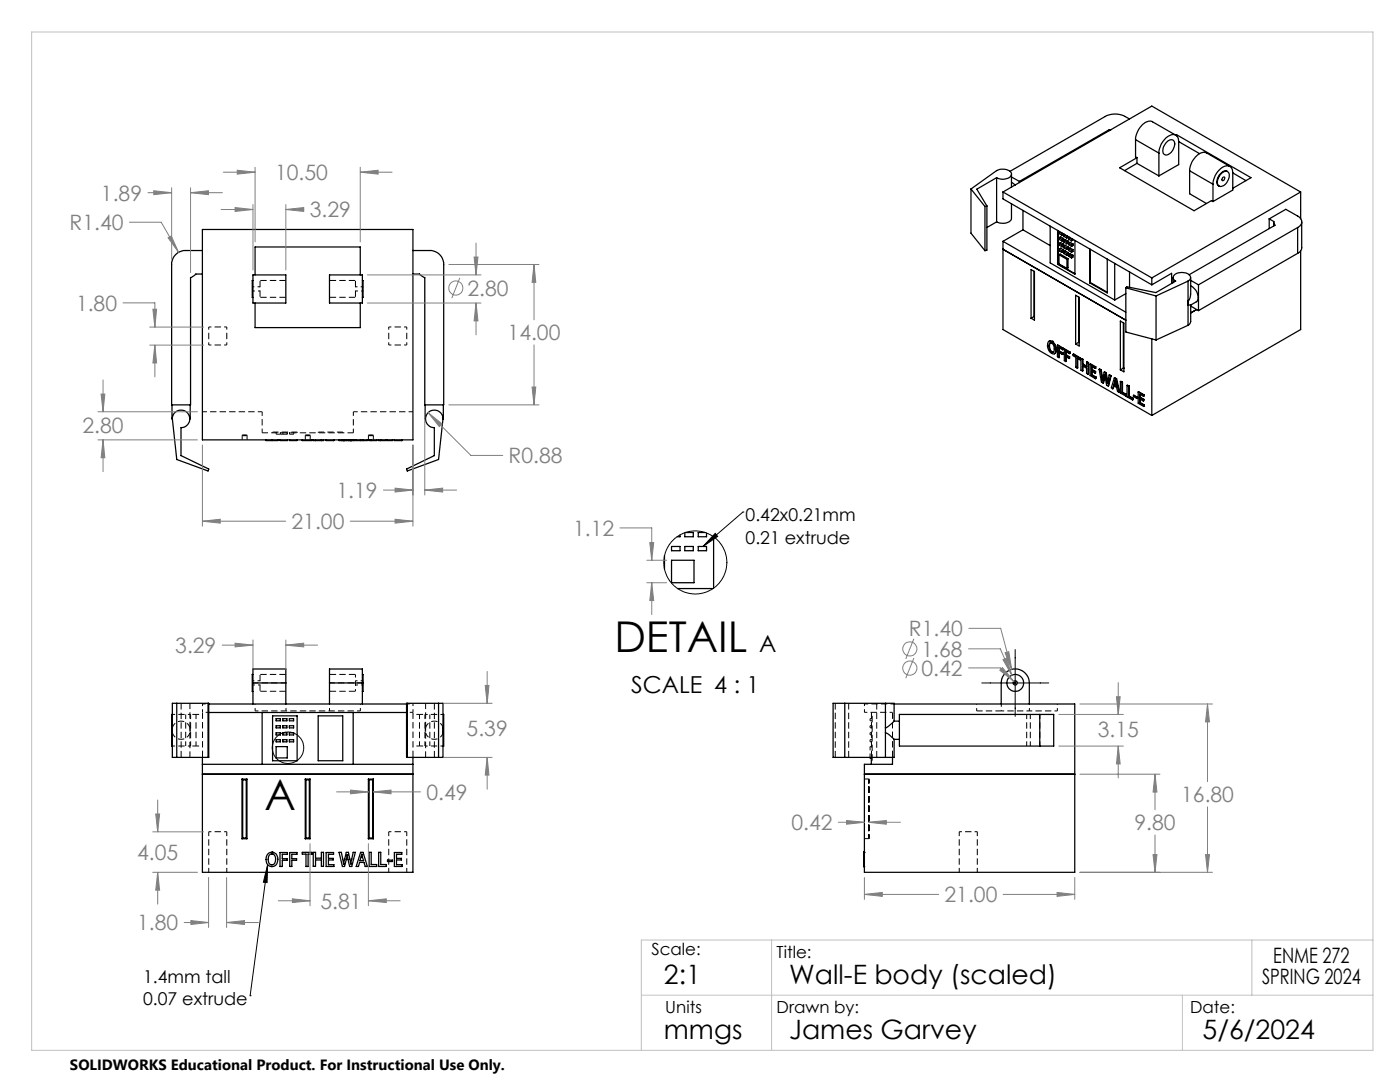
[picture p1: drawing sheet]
<svg xmlns="http://www.w3.org/2000/svg" width="279mm" height="216mm" viewBox="0 0 279 216" stroke-linecap="round" stroke-linejoin="round" font-family="sans-serif">
<g fill="none" stroke="#000" stroke-width=".2" stroke-dasharray="1.3 .6" stroke-dashoffset=".4" stroke-linecap="butt">
<path d="M48.3 86.9v.9M49.3 86.9v.9M52.3 86.4v-4.2M52.3 82.2h-11.9M55.1 86.6h.9M56.4 86.6h.9M57.8 86.6h.8M60.9 86.9v.9M61.9 86.9v.9M70.5 86.4v-4.2M73.5 86.9v.9M74.5 86.9v.9"/>
<path d="M82.4 82.2h-11.9M173.4 155.4v11.9M173.4 155.4h-.9M41.7 166v8.1M45.3 166v8.1M77.6 166v8.1M81.2 166v8.1M173.4 167.3h-.9M173.4 167.3v-11.9M191.4 166v8.1M195 166v8.1"/>
</g>
<g fill="none" stroke="#000" stroke-width=".2" stroke-dasharray="1.3 .6" stroke-dashoffset=".7" stroke-linecap="butt">
<path d="M41.7 68.8v-3.6M41.7 65.2h3.6M45.3 65.2v3.6M45.3 68.8h-3.6M77.6 68.8v-3.6M77.6 65.2h3.6M81.2 65.2v3.6M81.2 68.8h-3.6M34.4 142.6h3.6M34.4 148.9h3.6M50.9 141.9v-1.4M57.1 141.9v-1.4"/>
<path d="M65.8 141.9v-1.4M71.9 141.9v-1.4M88.4 142.6h-3.6M88.4 148.9h-3.6M178.1 142.1h-5.6M194.9 141.9v-1.4M199.8 140.5v1.4M205.4 141.9h5.6M205.4 141.9v-1.4M205.4 141.9h-5.6M211 141.9v-1.4M45.3 166h-3.6"/>
<path d="M81.2 166h-3.6M195 166h-3.6"/>
</g>
<g fill="none" stroke="#000" stroke-width=".2" stroke-dasharray="1.3 .6" stroke-linecap="butt">
<path d="M48.5 86.8l-.2 .1M49.2 86.8l.1 .1M53.5 87.9v-.1M54.3 87.9v-.1M54.4 86.2v.2M55 87.9v-.1M55.1 86.2v.4M56 86.2v.4M56.3 87.9v-.1M56.4 86.2v.4M56.4 86.6h-.4M57.3 86.2v.4"/>
<path d="M57.3 87.9v-.1M57.4 86.6h-.1M57.4 86.6v-.2M57.8 86.2v.4M58.3 87.9v-.1M58.6 86.2v.4M59.2 87.9v-.1M59.3 86.2v.2M61.1 86.8l-.2 .1M61.1 87.9v-.1M61.5 87.9v-.1M61.8 86.8l.1 .1"/>
<path d="M63.5 86.2v.2M65.6 87.9v-.1M66.5 87.9v-.1M68.3 87.9v-.1M68.4 86.2v.2M68.8 87.9v-.1M69.1 87.9v-.1M69.3 87.9v-.1M69.5 87.9v-.1M69.8 87.9v-.1M70.2 87.9v-.1M71.5 87.9v-.1"/>
<path d="M71.8 87.9v-.1M71.9 87.9v-.1M72.1 87.9v-.1M72.2 87.9v-.1M72.4 87.9v-.1M72.6 87.9v-.1M72.9 87.9v-.1M73.5 86.9l.2-.1M74.5 86.9l-.1-.1M79.2 87.9v-.1M80.1 87.9v-.1M36.1 151.1v-10.8"/>
<path d="M40.4 142.1v9M82.4 151.1v-9M86.7 151.1v-10.8M166.7 151.1v-10.8M169.4 151.1v-10.8M173.4 155.4l.1 .2M173.6 147.6v.4M173.6 146.2v.4M173.6 144.8v.4M173.6 143.4v.4M173.6 149h.3M173.9 151.1v-9"/>
<path d="M174.1 142.8h-.2M174.1 151.8v-9M174.1 151.8h-.2M174.1 147.6h-.5M174.1 148h-.5M174.1 146.2h-.5M174.1 146.6h-.5M174.1 144.8h-.5M174.1 145.2h-.5M174.1 143.4h-.5M174.1 143.8h-.5M175 151.1v-10.8"/>
<path d="M178.1 151.1v-9M172.4 171.9h.1M172.4 171.6h.1M172.4 172.5h.1M172.4 172.9h.1M172.4 172.1h.1M172.4 171.7h.1M172.4 171h.1M172.4 170.4h.1M172.4 170.1h.1M172.4 171.4h.1M172.4 172.4h.1"/>
<path d="M172.4 171.5h.1M172.4 170.6h.1M172.4 171.2h.1M172.4 171.3h.1M172.4 172.6h.1M173.5 167.2l-.1 .1"/>
</g>
<path d="M39.1 142.6h1.3M39.1 148.9h1.3M40.4 140.5h1.3M41.7 142.1h-1.3M50.9 141.9h21M81.2 140.5h1.2M82.4 142.1h-1.2M83.7 148.9h-1.3M83.7 142.6h-1.3" fill="none" stroke="#000" stroke-width=".2" stroke-dasharray="1.3 .6" stroke-dashoffset=".6" stroke-linecap="butt"/>
<g fill="none" stroke="#000" stroke-width=".2" stroke-dasharray="1.3 .6" stroke-dashoffset=".8" stroke-linecap="butt">
<path d="M50.4 58.1h1.5M51.9 57.2h-1.5M70.9 58.1h1.6M72.5 57.2h-1.6M50.4 136.7h1.5M51.9 135.8h-1.5M70.9 136.3v-1.7M70.9 137.9v-1.6M70.9 136.7h1.6M72.5 135.8h-1.6M40.4 140.5v1.6M82.4 140.5v1.6"/>
<path d="M172.5 140.5v1.6"/>
</g>
<g fill="none" stroke="#000" stroke-width=".2" stroke-dasharray="1.3 .6" stroke-dashoffset=".5" stroke-linecap="butt">
<path d="M48.3 86.9h1M49.3 86.9h-1M60.9 86.9h1M61.9 86.9h-1M73.5 86.9h1M74.5 86.9h-1M37.9 145.2v1M39.1 142.6h-1.1M39.1 148.9h-1.1M83.7 148.9h1.1M83.7 142.6h1.1M84.9 145.2v1"/>
<path d="M172.5 140.5h6M173.6 151.1v-2.1M173.5 167.2v-11.6"/>
</g>
<path d="M50.5 136.3h6.6M72.3 136.3h-6.5M34.4 145.2a1.82 1.82 0 0 1 1.7-1.3 1.82 1.82 0 0 1 1.8 1.3M37.9 146.2a1.82 1.82 0 0 1-1.8 1.3 1.82 1.82 0 0 1-1.7-1.3M84.9 145.2a1.82 1.82 0 0 1 1.8-1.3 1.82 1.82 0 0 1 1.7 1.3M88.4 146.2a1.82 1.82 0 0 1-1.7 1.3 1.82 1.82 0 0 1-1.8-1.3" fill="none" stroke="#000" stroke-width=".2" stroke-dasharray="1.3 .6" stroke-dashoffset=".2" stroke-linecap="butt"/>
<path d="M49.2 86.8h-.7M61.8 86.8h-.7M74.4 86.8h-.7M37.1 142.6v6.3M38 142.6v6.3M39.1 142.6v6.3M83.7 142.6v6.3M84.8 142.6v6.3M85.8 142.6v6.3M204.9 142.6v6.3M205.6 142.6v6.3M207.5 142.6v6.3" fill="none" stroke="#000" stroke-width=".2" stroke-dasharray="1.3 .6" stroke-dashoffset=".3" stroke-linecap="butt"/>
<path d="M51.9 56v3.3M51.9 59.3h5.2M57.1 56h-5.2M65.8 59.3h5.1M70.9 59.3v-3.3M70.9 56h-5.1M51.9 134.6v3.3M51.9 137.9h5.2M57.1 134.6h-5.2M65.8 137.9h5.1M70.9 134.6h-5.1" fill="none" stroke="#000" stroke-width=".2" stroke-dasharray="1.3 .6" stroke-dashoffset="-.1" stroke-linecap="butt"/>
<path d="M59.3 86.2h-4.9M68.4 86.2h-4.9M70.5 86.4h-18.2M37.9 145.2v-4.9M37.9 151.1v-4.9M84.9 146.2v4.9M84.9 140.3v4.9M194.9 141.9h4.9" fill="none" stroke="#000" stroke-width=".2" stroke-dasharray="1.3 .6" stroke-dashoffset=".1" stroke-linecap="butt"/>
<g fill="none" stroke="#000" stroke-width=".25">
<path d="M193.8 37.7l2.8 3.5M193.8 37.7v8.8l2.8 3.5M198.9 35.5a2.3 2.3 0 0 0 3-.6 1.4 1.4 0 0 0-1.9-1.1l-1.1 .2-5.1 3.7M198.9 35.5l-4 2.2 2.1 3.4M198.9 35.5v8.8M200.2 38.3v1.4l29.7 17.1M200.2 38.3l29.7 17.2M200.2 38.3l29.7-17.1 29.7 17.1M201.9 36.4l.7 .5M201.9 34.7v2.7M201.9 35.3l1.5 .9M203.4 36.2v.2"/>
<path d="M221.4 25.9h.3M221.4 25.9l-18 10.3M221.4 25.9v.2M225.4 23.7a4.5 4.5 0 0 0-4.8-.5l-19 11M226.6 27.9v3.4l.3 .2M226.6 27.9l4.7 2.7M226.9 31.5v1.1M226.9 31.5l-3.5 2 14.9 8.6 3.5-2.1 .3 .2M226.9 32.6l-2.5 1.4M226.9 32.6l4.4 2.5M231.3 30.6v4.5M232.9 28.3a.86 .86 0 0 1 1.3-.3 .86 .86 0 0 1 .2 1.2 1.76 1.76 0 0 1-2 1.6 1.9 1.9 0 0 1 .5-2.5z"/>
<path d="M234.8 26.9l-.1 .1-4.7-2.7a2.14 2.14 0 0 0-2.5 1.1l-.7 1.4-.2 1.1M234.8 26.9l14.9 8.6-3.7 2.1M234.8 26.9v.2M235.2 28.3a1.19 1.19 0 0 0-.5-1.3 1.19 1.19 0 0 0-1.4 .1 4.3 4.3 0 0 0-2 3.5M235.2 28.3v4.5l-3.9 2.3M235.2 28.3l4.2 2.4M237.4 34.1l4.7 2.7M237.4 34.1v4.6l3.4 1.9M242.1 36.8v3.4M243.6 34.7a.96 .96 0 0 1 1.7-.2 2.14 2.14 0 0 1-1.9 2.7 1.47 1.47 0 0 1 0-2.2zM244 35.4l.3-.1a.4 .4 0 0 1 0 .5 .4 .4 0 0 1-.4 .2zM245 34.2a1.07 1.07 0 0 0-1.5 .5 1.76 1.76 0 0 0-.3 2.4h.1"/>
<path d="M245.4 33.2l-4.6-2.7a2.11 2.11 0 0 0-2.5 1.1l-.7 1.4-.2 1.1M246 34.5a1.28 1.28 0 0 0-.7-1.4 1.28 1.28 0 0 0-1.5 .4 4.3 4.3 0 0 0-1.7 3.3M246 34.5v3.4l-3.9 2.3M246 34.5l2.7 1.6M259.6 38.3v5.3M259.6 38.3l-29.7 17.2M40.4 50h-3.4a2.75 2.75 0 0 0-2.7 2.8v28h3.7v-25.4l1.1-.7h1.3M40.4 45.8h42v42h-42zM50.5 54.9h6.5v5.6h-6.5zM50.5 56h-.2v3.3h.2M50.9 54.9v-5.6h21v5.6M65.8 54.9h6.5v5.6h-6.5z"/>
<path d="M72.3 56h.2v3.3h-.2M82.4 50h3.4a2.75 2.75 0 0 1 2.7 2.8v28h-3.7v-25.4l-1.1-.7h-1.3M196.6 41.2v8.8M197 41.1l-.4 .1M197 41.1v8.8l-.4 .1M198.9 44.3l-1.9 1.1M200.2 48.2v17.6l29.7 17.1M200.2 49.7l24.5 14.2M200.2 48.2l24.5 14.1M201.9 40.7v2.9a1.97 1.97 0 0 1-2.8 .8l-.2-.1M204.2 45.9l-4 2.3M204.2 45.9l5.4 3.1"/>
<path d="M204.2 42v3.9M205.8 53.8l.6 .4v9.7l-.6-.4zM206.4 54.1v9M209.6 45.1v7.4l12.9 7.4M211.1 46v6.7M211.2 52.7l3.3 1.9M211.2 46v6.7M211.2 52.7h-.1M211.3 46.3v.3l.6 .4M211.3 47.4v.4l.6 .3M211.3 48.5v.4l.6 .3M211.3 49.7v.4l.6 .3"/>
<path d="M211.3 50.8v1.9l1.6 .9M211.3 47.4l.4-.2 .6 .4M211.3 48.5l.4-.1 .6 .3M211.3 49.7l.4-.2 .6 .4M211.3 46.3l.6 .3M211.3 47.4l.6 .4M211.3 48.5l.6 .4M211.3 49.7l.6 .4M211.3 50.8l1.6 1M211.3 50.8l.3-.1 1.5 .9M211.5 46.2l-.2 .1M211.9 46.6v.4"/>
<path d="M211.9 47.8v.3M211.9 48.9v.3M211.9 50.1v.3M212.1 46.6h-.2M212.3 46.7l-.4 .3M212.3 47.6v.3l-.4 .2M212.3 48.7v.4l-.4 .1M212.3 49.9v.3l-.4 .2M212.3 47.6l-.4 .2M212.3 48.7l-.4 .2M212.3 49.9l-.4 .2M212.3 47.9l.3-.1 .6 .3"/>
<path d="M212.3 49.1l.3-.2 .6 .4M212.3 50.2l.3-.1 .6 .3M212.3 46.8l.6 .4M212.3 46.8v.4l.6 .3M212.3 47.9v.4l.6 .3M212.3 49.1v.4l.6 .3M212.3 50.2v.4l.6 .3M212.3 47.9l.6 .4M212.3 49.1l.6 .4M212.3 50.2l.6 .4M212.4 46.7l-.1 .1M212.9 47.2v.3"/>
<path d="M212.9 48.3v.3M212.9 49.5v.3M212.9 50.6v.3M212.9 51.8v1.8M213 47.1l-.1 .1M213.1 51.6l-.2 .2M213.1 51.6v1.8l-.2 .2M213.2 47.2l-.3 .3M213.2 48.1v.4l-.3 .1M213.2 49.3v.3l-.3 .2M213.2 50.4v.4l-.3 .1M213.2 48.1l-.3 .2"/>
<path d="M213.2 50.4l-.3 .2M213.2 49.3l-.3 .2M213.3 48.5l.2-.2 .6 .4M213.3 49.6l.2-.1 .6 .3M213.3 50.8l.2-.2 .6 .3M213.3 47.3l.6 .4M213.3 47.3v.4l.6 .3M213.3 48.5v.3l.6 .4M213.3 49.6v.4l.6 .3M213.3 50.8v.3l.6 .4M213.3 48.5l.6 .3M213.3 49.6l.6 .4"/>
<path d="M213.3 50.8l.6 .3M213.4 47.3h-.1M213.9 47.7v.3M213.9 48.8v.4M213.9 50v.3M213.9 51.1v.4M213.9 47.6v.1M214.1 47.8l-.2 .2M214.1 48.7v.3l-.2 .2M214.1 49.8v.4l-.2 .1M214.1 50.9v.4l-.2 .2M214.1 48.7l-.2 .1"/>
<path d="M214.1 49.8l-.2 .2M214.1 50.9l-.2 .2M214.5 48v6.7l-3.4-2M214.7 58.9l.7 .4v9.7l-.7-.3zM215.3 59.3v9M217.5 49.7v6.7M217.6 49.7v6.7M217.6 56.4l3.4 1.9M217.6 56.4h-.1M221 51.7v6.8l-3.5-2.1M222.5 52.6v7.3M224.7 57.4v8.9l6 1.5"/>
<path d="M224.7 57.4l6 1.7M224.7 58.6l-2.2 1.3M225.4 54.3v3M229.9 55.5v1.3M230.7 59.1v8.7M233.8 56.6v-2.1l-3.9 2.3M234.1 55.4v1M237.1 56.1a.83 .83 0 0 0 .5-.9 .83 .83 0 0 0-.8-.7 2.17 2.17 0 0 0-2.7 .7l.1 .4 .4 .5-3.9 2.3-5.8-1.2-.2 .2M237.1 56.1l-6.4 3M237.1 56.1v8.8M237.6 57a2.42 2.42 0 0 1 1.3 3l-1.4 .9a.29 .29 0 0 1-.4-.1 .29 .29 0 0 1 0-.4v-.3l.4-.8 .1-.6M237.6 55.4v3.3"/>
<path d="M237.6 56l1.6 .8M239.2 56.8v5.2M253.3 43.7l3.3-1.9 2.4 1.3a1.21 1.21 0 0 1 .8 1.2 1.21 1.21 0 0 1-.8 1.1M253.3 43.7l.9 .5 .3 .7-17.2 9.9M253.3 43.7v1.9M254.2 44.3v.8M259 45.4l-19.8 11.4M259 45.4v5.2M259 50.6l-19.8 11.4M259.6 50.1v15.7l-29.7 17.1M259.8 44.3v5.2l-.3 .7-.5 .4M50.9 60.5v4.9h21v-4.9"/>
<path d="M206.4 63.1l-.6 .4M206.4 63.1v.1M206.4 63.1h.1M209.3 69.1l.3 .8 .3 .4M209.4 68.1h.6M209.4 69l.2 .8 .4 .4M209.4 68.1h-.1M209.4 69l-.1 .1M209.6 68.4l-.2 .6M209.9 68.5a1.26 1.26 0 0 1 .2 1.8h-.2M209.9 68.5h.1M209.9 68.5l-.3-.1-.2 .1-.1 .6"/>
<path d="M209.9 68.2a1.83 1.83 0 0 1 .8 1.6M209.9 68.2l-.5-.1a1.62 1.62 0 0 0 1 2.5l.2-.1 .1-.7M209.9 68.2h.1M210 70.2h.3M210 70.2l-.1 .1M210 68.1a1.96 1.96 0 0 1 .8 1.6M210 68.1h.1M210 68.1l-.1 .1M210.6 70.5l-.2 .1M210.8 69.7l-.3 .8M210.8 69.7l-.1 .1M211 68.9l1.2 .6"/>
<path d="M211 68.9v2.3l.3 .2M211 68.9l1.1 .6M211.3 70.1l.7 .4M211.4 69.4v.6M211.4 70.4l-.1 1M211.4 70l.7 .4M211.4 70l-.1 .1M212 70.7l-.7-.4v1.1M212 70.5v.2M212.1 69.5v.3M212.1 69.8l-.8-.4v.7M212.1 70.4l-.1 .3"/>
<path d="M212.1 70.4l-.1 .1M212.2 69.5l-.1 .3M212.2 69.5h-.1M212.4 69.7l1.1 .5M212.4 69.7v2.3l.3 .1M212.4 69.7l1 .6M212.7 70.9l.7 .4M212.8 70.2v.6M212.8 71.2l-.1 .9M212.8 70.8l.7 .4M212.8 70.8l-.1 .1M213.4 71.5l-.7-.4v1"/>
<path d="M213.4 71.3v.2M213.4 70.3v.3M213.4 70.6l-.7-.5v.8M213.5 71.2l-.1 .3M213.5 71.2l-.1 .1M213.5 70.2l-.1 .4M213.5 70.2l-.1 .1M214.2 70.7l.1-.1 1.3 .8M214.2 70.7v.3l.5 .3v2l.3 .1M214.2 70.7l1.3 .8M215.1 71.5v1.9h-.1M215.3 68.3l-.6 .4"/>
<path d="M215.3 68.3l.1 .1M215.4 68.2l-.1 .1M215.5 71.8l-.5-.3v1.9M215.5 71.5v.3M215.6 71.4l-.1 .4M215.6 71.4l-.1 .1M215.7 71.6l.4 .1M215.7 71.6l.3 .2M215.7 71.6v2.3l.3 .1M216 74v-1l.9 .5v1l.3 .2M216 71.8v.9M216.1 72.6l.8 .5"/>
<path d="M216.1 71.7v.9M216.1 73.1l-.1 .9M216.1 72.6l-.1 .1M216.1 71.7l-.1 .1M216.9 72.2l.3 .2M216.9 72.2v1l-.9-.5M217.2 72.4v2.3M217.2 72.4h.1M217.6 72.7l1.1 .5M217.6 72.7l1 .6M217.6 72.7v2.2l1 .7M217.8 73.8l.7 .4"/>
<path d="M217.8 74.8l.8 .5M217.9 74.8l.8 .4M217.9 73.2v.5M217.9 74.1v.7M217.9 73.7l.8 .4M217.9 73.7l-.1 .1M217.9 74.8h-.1M218.5 74.4l-.7-.4v.8M218.5 74.2v.2M218.6 73.3v.2M218.6 73.5l-.8-.4v.7M218.6 75.3v.3"/>
<path d="M218.7 74.1l-.2 .3M218.7 74.1l-.2 .1M218.7 73.2l-.1 .3M218.7 73.2l-.1 .1M218.7 75.2l-.1 .4M218.7 75.2l-.1 .1M219.4 73.7l.4 .1M219.4 73.7l.3 .2M219.4 73.7l.4 2.5 .3 .2M219.7 73.9l.2 1.2M219.8 73.8l.2 1.2M219.8 73.8l-.1 .1"/>
<path d="M219.9 75.1l.1 .9M220 75l.1 .6M220 75l-.1 .1M220 76h.1M220.4 74.3l-.4 1.7M220.4 74.3l.4 .1M220.4 75.5l-.3 .9M220.4 74.3l.3 .1M220.5 75.4l-.4 1M220.5 75.4l-.1 .1M220.5 74.8l.3 2 .4 .2M220.5 74.8h.1"/>
<path d="M220.5 74.8l-.1 .7M220.6 75.1l-.1 .3M220.7 74.4l.2 1.2M220.8 74.4l.2 1.2M220.8 74.4h-.1M220.9 75.6l.1 .9M221 75.6l.1 .6M221 75.6h-.1M221 76.5h.1M221.4 74.8l-.4 1.7M221.4 74.8l.4 .2M221.4 74.8l.3 .2"/>
<path d="M221.7 75l-.5 2M221.8 75l-.6 2M221.8 75h-.1M222.1 77.6l.2-.6 .5 .3 .2 .8 .3 .2M222.3 77l-.2 .6M222.4 75.4l.4 .2M222.4 75.4l-.6 2 .3 .2M222.4 75.4l.3 .2M222.4 76.7l.4 .2M222.4 76.7h-.1M222.5 76.2l-.2 .5M222.6 75.8l.2 1.2-.5-.3"/>
<path d="M222.6 75.8h.1M222.6 75.8l-.1 .4M222.6 76.2l-.2 .5M222.6 76.2h-.1M222.6 76v.2M222.7 75.6l.6 2.7M222.8 75.6l.6 2.6-.1 .1M222.8 75.6h-.1M223.6 64.1l.7 .4v9.7l-.7-.4zM223.6 76.1v2.3l1.1 .6M223.6 76.1l.4 .2M223.6 76.1l.3 .2"/>
<path d="M223.9 76.3v2M223.9 78.3l.8 .4M224 78.2l.8 .5M224 76.3v1.9M224 76.3h-.1M224 78.2l-.1 .1M224.2 73.4l-.6 .4M224.2 64.4v9M224.2 73.4l.1 .1M224.3 73.4h-.1M224.7 78.7v.3M224.8 78.7l-.1 .3"/>
<path d="M224.8 78.7h-.1M224.9 76.9l.5 .1M224.9 76.9v2.3l1.1 .6M224.9 76.9l.3 .2M225.2 77.1v2M225.2 79.1l.8 .4M225.4 79l.7 .4M225.4 77v2M225.4 77l-.2 .1M225.4 79l-.2 .1M226 79.5v.3M226.1 79.4l-.1 .4"/>
<path d="M226.1 79.4l-.1 .1M226.2 78.9l.8 .4M226.2 78.9l.7 .4M226.2 78.9v.2l.7 .4M226.9 79.3v.2M227 79.3l-.1 .2M227 79.3h-.1M227.2 78.2l1.1 .6M227.2 78.2v2.3l1 .6M227.2 78.2l1 .6M227.5 79.3l.7 .4M227.6 78.7v.6"/>
<path d="M227.6 79.7v.6M227.6 79.3l.7 .4M227.6 79.3h-.1M228.2 79.7v.3M228.2 78.8v.3M228.2 79.1l-.7-.4v.6M228.3 79.7l-.1 .3M228.3 79.7h-.1M228.3 78.8l-.1 .3M228.3 78.8h-.1M229.9 67.6v15.3M237.1 64.9l-6.4 2.9"/>
<path d="M237.6 60.9v3.3l-.1 .4-.4 .3M237.6 61.1l1.6 .9M238.8 61.8l-1.2 .6M34.3 80.8l.1 2.8M34.8 82.4a1.75 1.75 0 0 1 2.9 .5 1.75 1.75 0 0 1-1.6 2.4v5.6l5.6 2.7-.2 .4-6.2-2.3-.9-8.1v-.3zM38 80.8l-.1 2.8M53.1 87.8v.1h1.2M54.3 87.8v.1M55.5 87.8v.1h-1.2M55.9 87.8v.1h1.5v-.1M57.8 87.8v.1h1.5v-.1M60.3 87.8v.1h2v-.1"/>
<path d="M62.5 87.8v.1h2.1v-.1M63 87.8v.1M64.1 87.8v.1M65.1 87.8v.1h1.5v-.1M66.6 87.8v.1M67.7 87.8v.1h.7M68.1 87.8v.1M68.4 87.9h.2M68.4 87.8v.1M68.6 87.9h.2M68.6 87.9h.1M68.6 87.8v.1"/>
<path d="M68.8 87.9h1M68.8 87.8v.1M69.1 87.8v.1M69.5 87.8v.1M69.8 87.9h.2M69.8 87.8v.1M70 87.9h.2M70 87.9h.1M70 87.8v.1M70.2 87.8v.1M70.5 87.8v.1M70.9 87.8v.1h-.7"/>
<path d="M71.1 87.8v.1h2.2v-.1M72 87.8v.1M72.5 87.8v.1M73.7 87.8v.1h1.5v-.1M74.1 87.8v.1M75.6 87.8v.1h1.5v-.1M76 87.8v.1M77.3 87.8v.1h1v-.1M78.7 87.8v.1h1.6v-.1M80.2 87.8v.1M84.8 80.8l.1 2.8M85.4 82.3a1.74 1.74 0 0 1 1.9-.3 1.74 1.74 0 0 1 1.1 1.6l-.9 8.1-6.2 2.3-.2-.4 5.6-2.7v-5.6a1.76 1.76 0 0 1-1.6-1.1 1.76 1.76 0 0 1 .3-1.9z"/>
<path d="M88.5 80.8l-.1 2.8M227.5 80.4l.7 .4M227.6 80.3l.8 .5M227.6 80.3l-.1 .1M228.2 80l-.7-.4v.8M228.2 80.8v.3M228.4 80.8l-.2 .3M228.4 80.8h-.2M132.6 110.9v2.7M134 109h1.7v.9h-1.7zM134 111.8h4.5v4.5h-4.5zM135.3 117.4h7"/>
<path d="M135.7 106.8v.3h-.6M136.7 109h1.7v.9h-1.7zM136.8 106.3h1.6v.8h-1.7v-.8M139.3 109h1.7v.9h-1.7zM140.7 106.3h-1.4v.8h1.7v-.7M142.4 107.1v10.2M50.5 136.3v-2.8h6.5v2.8M50.5 134.6h-.2v3.4h.2M50.5 136.3h6.5M50.5 136.3v4.2M57 136.3v4.2M65.8 136.3v-2.8h6.5v2.8"/>
<path d="M65.8 136.3h6.5M65.8 136.3v4.2M72.3 134.6h.2v3.4h-.2M72.3 136.3v4.2M34.4 145.2v1M34.4 140.3h7.3v10.8h-7.3zM34.4 142.6h-.1v6.3h.1M35.3 140.3v10.8M40.4 151.1v23h42v-23M40.4 154.5h42M40.4 152.5h42M41.5 140.3v10.8"/>
<path d="M41.7 140.5h39.4M41.7 142.2h39.4M48.3 155.5l.1 .1M48.3 155.5v11.9M48.3 155.5h1M48.4 155.6h.7M48.4 155.6v11.6M49.1 155.6v11.6M49.3 155.5l-.2 .1M49.3 155.5v11.9M52.3 142.2v10.3M54.4 142.8h4.9v9h-4.9z"/>
<path d="M55.1 146.2h.9v.4h-.9zM55.1 143.4h.9v.4h-.9zM55.1 144.8h.9v.4h-.9zM55.1 147.6h.9v.4h-.9zM55.1 149h2.2v2.2h-2.2zM56.4 143.4h.9v.4h-.9zM56.4 144.8h.9v.4h-.9zM56.4 146.2h.9v.4h-.9zM56.4 147.6h.9v.4h-.9zM57.7 143.4h.9v.4h-.9zM57.7 144.8h.9v.4h-.9zM57.7 146.2h.9v.4h-.9z"/>
<path d="M57.7 147.6h.9v.4h-.9zM60.9 155.5l.2 .1M60.9 155.5h1M60.9 155.5v11.9M61.1 155.6v11.6M61.1 155.6h.6M61.7 155.6v11.6M61.9 155.5l-.2 .1M61.9 155.5v11.9M63.5 142.8h4.9v9h-4.9zM70.5 142.2v10.3M73.5 155.5l.2 .1"/>
<path d="M73.5 155.5h1M73.5 155.5v11.9M73.7 155.6v11.6M73.7 155.6h.7M74.4 155.6v11.6M74.5 155.5l-.1 .1M74.5 155.5v11.9M81.1 140.3h7.3v10.8h-7.3zM81.3 140.3v10.8M87.5 140.3v10.8M88.4 145.2v1M88.4 142.6h.1v6.3h-.1"/>
<path d="M168.6 140.3v10.8M172.5 154.5h42M173.6 151.1l.3 .1M173.9 151.1v1.4M176.7 146.2l.7 .4 1 .9M176.7 145.2v1M176.7 140.3h1.7v3.6M176.7 140.3h-10.4v10.8h10.4M176.7 140.3v4.9M176.7 146.2v4.9M178.4 143.9l-1.2 1.1-.5 .2M178.4 147.5v3.6h-1.7"/>
<path d="M178.4 140.5h36.1v33.6h-42v-21.6h5.6v-1.4M178.4 143.9h1.1M178.4 147.5h1.1M199.8 140.5v-4.2a2.8 2.8 0 0 1 2.8-2.8 2.8 2.8 0 0 1 2.8 2.8v4.2M207.5 142.6h2.8v6.3h-2.8M207.5 142.6h-28v6.3h28M207.5 142.6v6.3M48.3 167.4h1M48.4 167.2l-.1 .2M48.4 167.2h.7M49.1 167.2l.2 .2M53.6 170.3a1.26 1.26 0 0 1 1.5 .1 1.26 1.26 0 0 1 .3 1.5 1.17 1.17 0 0 1-1.4 1 1.17 1.17 0 0 1-.9-1.4v-.5z"/>
<path d="M53.8 170.6l.1-.1a.71 .71 0 0 1 .7 0 .71 .71 0 0 1 .4 .6v.4a.78 .78 0 0 1-.3 .9 .78 .78 0 0 1-.9 0l-.3-.9zM54.3 170.4h.1M54.3 170h.1M55.9 170.1h1.5v.4h-1.1v.8h1v.4h-1v1.2h-.4zM57.8 170.1h1.5v.4h-1.1v.8h1v.4h-1v1.2h-.4zM60.3 170.1h2v.3h-.8v2.5h-.4v-2.5h-.8zM60.9 167.4h1M61.1 167.2l-.2 .2M61.1 167.2h.6M61.7 167.2l.2 .2M62.5 170.1h.5v1.1h1.1v-1.1h.5v2.8h-.5v-1.3h-1.1v1.3h-.5zM65.1 170.1h1.5v.4h-1.1v.8h1v.3h-1v.9h1.1v.4h-1.5z"/>
<path d="M68.6 172.4h.1M69.3 170.6l.5 2.3h.4l.7-2.8h-.4l-.5 2.3M69.3 170.6h.1M69.3 170.6l-.5 2.3h-.5l-.6-2.8h.4l.5 2.3M70 172.4l-.5-2.3h-.4l-.5 2.3M70 172.4h.1M72 170.1h.5l.8 2.8h-.4l-.3-.8h-.8l-.3 .8h-.4zM72.2 170.5h.1M72.2 170.5l.4 1.2h-.8zM73.5 167.4h1M73.7 167.2l-.2 .2M73.7 170.1h.4v2.4h1.1v.4h-1.5z"/>
<path d="M73.7 167.2h.7M74.4 167.2l.1 .2M75.6 170.1h.4v2.4h1.1v.4h-1.5zM77.3 171.6h1v.3h-1zM78.7 170.1h1.5v.4h-1.1v.8h1v.3h-1v.9h1.2v.4h-1.6zM172.4 172.9h.1M172.4 170.1h.1M172.4 170h.1M172.4 170.5h.1M172.4 171.6h.1M172.4 171.3h.1M172.4 172.5h.1"/>
<path d="M172.4 170.1v2.8"/>
<circle cx="202.6" cy="136.3" r=".41"/>
<circle cx="202.6" cy="136.3" r="1.68"/>
</g>
<g fill="none" stroke="#000" stroke-width=".2">
<path d="M142.7 106.4l.5 .6-2.9 2zM148.3 102.2h.1M148.3 102.2l-8 6.8M195.9 136.3h13.4M202.6 129.6v13.3M53.4 172.5l-.1 3.6-.7-.1zM53.4 172.5l-3.5 26.2M49.9 198.7h.1"/>
<circle cx="138.8" cy="112.2" r="6.3"/>
<circle cx="57.5" cy="149.2" r="3.1"/>
</g>
<g fill="none" stroke="#808080" stroke-width=".2">
<path d="M29.5 38.5h4.8M30.7 38.1l3.6 .4-3.6 .3zM34.3 37.5v14.3M38 37.5v16.9M38 38.5h6.4M38 38.5l3.6-.4v.7zM44.6 34.4h6.3M47.3 34l3.6 .4-3.6 .3zM50.9 33.4v14.9M71.9 34.4l3.6-.4v.7zM71.9 33.4v14.9M71.9 34.4h6.3"/>
<path d="M25.8 44.3h6.4l3.4 6M33.5 47.4l.7-.3 1.4 3.2zM44.1 41.8h6.4M46.9 41.4l3.6 .4-3.6 .4zM50.5 40.8v13.1M57 41.8l3.6-.4v.8zM57 40.8v13.1M57 41.8h3.6M73.3 54.9h22.7M89.6 52.8h18M91.8 55.5l-1.6 4M94.6 51.3h.8l-.4 3.6z"/>
<path d="M95 48.5v6.4M106.6 52.8l.3 3.5h-.7zM106.6 52.8v11M20.2 78.6h.7l-.3 3.6zM20.6 75.8v6.4M24.6 60.4h6.3v4.9M29.9 65.3h10.7M29.9 68.9h10.7M30.5 61.7h.8l-.4 3.6zM30.9 68.9v6.3M30.9 68.9l.4 3.5h-.8zM73.3 60.5h22.7"/>
<path d="M95 60.5l.4 3.5h-.8zM95 60.5v6.3M106.2 77.2h.7l-.3 3.6zM106.6 68.8v12M19.5 82.2h19.9M19.5 87.8h19.9M20.6 87.8v6.3M20.6 87.8l.3 3.5h-.7zM40.4 88.8v16.2M76.5 97.8h5.9M78.8 97.4l3.6 .4-3.6 .4zM82.4 88.8v16.2"/>
<path d="M84.8 81.8v17M84.8 97.8h6.3M84.8 97.8l3.5-.4v.8zM85.4 82.3l2.8 2.3-.5 .5zM85.4 82.3l8.6 8.6h6.3M89.6 80.8h18M40.4 104l3.6-.4v.8zM40.4 104h16.6M69.9 104h12.5M78.8 103.6l3.6 .4-3.6 .4zM123.7 105.3h6.4v6.5M129.1 111.8h3.9"/>
<path d="M129.1 116.3h3.9M129.7 108.3h.8l-.4 3.5zM130.1 116.3l.4 3.5h-.8zM130.1 116.3v6.3M44.3 128.7h6.2M46.9 128.3l3.6 .4-3.6 .4zM50.5 127.7v5.9M57 128.7l3.6-.4v.8zM57 127.7v5.9M57 128.7h6.4M96.8 136.8h.8l-.4 3.5zM97.2 134v6.3"/>
<path d="M182.4 131.3l-1.6 4M182.4 127.5l-1.6 4M193.3 133.3h6.3l2.7 2.7M193.3 129.5h6.3l2.3 5.2M193.4 125.4h6.3l2.2 8.2M199.5 133.7l.6-.5 2.2 2.8zM200.2 131.6l.7-.3 1 3.4zM200.6 130.2l.7-.2 .6 3.6zM222.8 139h.8l-.4 3.6zM223.2 136.2v6.4M31.5 159.6v6.4M67.2 158h6.3"/>
<path d="M70 157.7l3.5 .3-3.5 .4zM74.5 158l3.5-.3v.7zM74.5 158h9.4M88.5 140.3h9.7M88.5 151.1h9.7M97.2 151.1l.4 3.6h-.8zM97.2 151.1v6.4M211.3 142.6h12.9M211.3 148.9h12.9M215.5 140.5h26.5M215.5 154.5h16M223.2 148.9l.4 3.5h-.8z"/>
<path d="M223.2 148.9v6.3M230.5 154.5l.4 3.5h-.8zM230.5 154.5v7.1M241 140.5l.4 3.5h-.8zM241 140.5v15.5M30.5 166h10.1M30.5 174.1h8.9M31.1 162.4h.8l-.4 3.6zM31.5 174.1l.4 3.5h-.8zM31.5 174.1v6.3M41.6 175.1v10M45.2 175.1v10"/>
<path d="M55.5 179.7h6.4M58.3 179.4l3.6 .3-3.6 .4zM61.9 168.3v12.4M73.5 179.7l3.6-.3v.7zM73.5 168.3v12.4M73.5 179.7h6.4M167.3 164.1h5.2M168.9 163.7l3.6 .4-3.6 .4zM172.5 178.5l3.6-.4v.8zM172.5 175.1v4.4M172.5 178.5h14.8M173.4 164.1l3.5-.4v.8z"/>
<path d="M173.4 164.1h6.3M200.2 178.5h14.3M211 178.1l3.5 .4-3.5 .4zM214.5 175.1v4.4M215.5 174.1h26.5M230.1 170.5h.8l-.4 3.6zM230.5 166.6v7.5M240.6 170.5h.8l-.4 3.6zM241 161v13.1M36.8 184.1h4.8M38.1 183.7l3.5 .4-3.5 .4zM45.2 184.1l3.6-.4v.8z"/>
<path d="M45.2 184.1h6.4"/>
<circle cx="91" cy="57.5" r="1.41"/>
<circle cx="181.6" cy="133.3" r="1.41"/>
<circle cx="181.6" cy="129.5" r="1.41"/>
</g>
<path d="M6.3 6.4h267.7v203.2h-267.7zM128 198.6h146M154 187.6v22M236 198.6v11M249.8 187.6v11M274 187.6h-146v22" fill="none" stroke="#c0c0c0" stroke-width=".2"/>
<path d="M53.4 172.5l-.1 3.6-.7-.1zM142.7 106.4l.5 .6-2.9 2z" fill="#000"/>
<path d="M31.1 162.4h.8l-.4 3.6zM31.5 174.1l.4 3.5h-.8zM38.1 183.7l3.5 .4-3.5 .4zM45.2 184.1l3.6-.4v.8zM57 128.7l3.6-.4v.8zM46.9 128.3l3.6 .4-3.6 .4zM96.8 136.8h.8l-.4 3.5zM97.2 151.1l.4 3.6h-.8zM70 157.7l3.5 .3-3.5 .4zM74.5 158l3.5-.3v.7zM58.3 179.4l3.6 .3-3.6 .4zM73.5 179.7l3.6-.3v.7zM46.9 41.4l3.6 .4-3.6 .4zM57 41.8l3.6-.4v.8zM38 38.5l3.6-.4v.7zM30.7 38.1l3.6 .4-3.6 .3zM33.5 47.4l2.1 2.9-1.4-3.2zM20.2 78.6h.7l-.3 3.6zM20.6 87.8l.3 3.5h-.7zM30.5 61.7h.8l-.4 3.6zM30.9 68.9l.4 3.5h-.8zM106.6 52.8l.3 3.5h-.7zM106.2 77.2h.7l-.3 3.6zM94.6 51.3h.8l-.4 3.6zM95 60.5l.4 3.5h-.8zM85.4 82.3l2.3 2.8 .5-.5zM78.8 97.4l3.6 .4-3.6 .4zM84.8 97.8l3.5-.4v.8zM40.4 104l3.6-.4v.8zM78.8 103.6l3.6 .4-3.6 .4zM47.3 34l3.6 .4-3.6 .3zM71.9 34.4l3.6-.4v.7zM200.1 133.2l-.6 .5 2.8 2.3zM200.2 131.6l1.7 3.1-1-3.4zM200.6 130.2l1.3 3.4-.6-3.6zM222.8 139h.8l-.4 3.6zM223.2 148.9l.4 3.5h-.8zM241 140.5l.4 3.5h-.8zM240.6 170.5h.8l-.4 3.6zM230.5 154.5l.4 3.5h-.8zM230.1 170.5h.8l-.4 3.6zM172.5 178.5l3.6-.4v.8zM211 178.1l3.5 .4-3.5 .4zM173.4 164.1l3.5-.4v.8zM168.9 163.7l3.6 .4-3.6 .4zM129.7 108.3h.8l-.4 3.5zM130.1 116.3l.4 3.5h-.8z" fill="#808080"/>
<g font-size="8.5">
<text x="122.6" y="130.2">DETAIL</text>
<text x="52.8" y="161.6">A</text>
</g>
<g font-size="5.3">
<text x="132.5" y="196.4">2:1</text>
<text x="157.5" y="196.4">Wall-E body (scaled)</text>
<text x="132.5" y="207.4">mmgs</text>
<text x="157.5" y="207.4">James Garvey</text>
<text x="240" y="207.4">5/6/2024</text>
</g>
<g font-size="4.7">
<text x="151.5" y="130.2">A</text>
<text x="126" y="138.4">SCALE 4 : 1</text>
</g>
<g font-size="4.2" fill="#808080">
<text x="54.9" y="36">10.50</text>
<text x="20.2" y="40">1.89</text>
<text x="13.9" y="45.9">R1.40</text>
<text x="61.8" y="43.4">3.29</text>
<text x="93.3" y="59">2.80</text>
<text x="15.2" y="62">1.80</text>
<text x="101.3" y="67.9">14.00</text>
<text x="16.5" y="86.5">2.80</text>
<text x="101.5" y="92.5">R0.88</text>
<text x="67.2" y="99.4">1.19</text>
<text x="58.2" y="105.6">21.00</text>
<text x="114.4" y="106.9">1.12</text>
<text x="35" y="130.3">3.29</text>
<text x="181.4" y="127">R1.40</text>
<text x="183.9" y="131">1.68</text>
<text x="183.9" y="134.9">0.42</text>
<text x="93.1" y="146.9">5.39</text>
<text x="219.1" y="147.1">3.15</text>
<text x="85.1" y="159.6">0.49</text>
<text x="235.7" y="160.1">16.80</text>
<text x="158" y="165.7">0.42</text>
<text x="226.4" y="165.7">9.80</text>
<text x="27.4" y="171.5">4.05</text>
<text x="27.4" y="185.7">1.80</text>
<text x="63.9" y="181.3">5.81</text>
<text x="188.5" y="180.1">21.00</text>
</g>
<g font-size="4.2">
<text x="251.9" y="196.4">SPRING 2024</text>
<text x="254.1" y="192.2">ENME 272</text>
</g>
<g font-size="3.5">
<text x="148.8" y="104">0.42x0.21mm</text>
<text x="148.8" y="108.6">0.21 extrude</text>
<text x="28.5" y="196.1">1.4mm tall</text>
<text x="28.5" y="200.6">0.07 extrude</text>
</g>
<g font-size="3.3">
<text x="130" y="190.6">Scale:</text>
<text x="155" y="191.2">Title:</text>
<text x="132.8" y="202.2">Units</text>
<text x="155" y="202.2">Drawn by:</text>
<text x="237.5" y="202.2">Date:</text>
</g>
<text font-size="3" x="14" y="213.5">SOLIDWORKS Educational Product. For Instructional Use Only.</text>
</svg>
